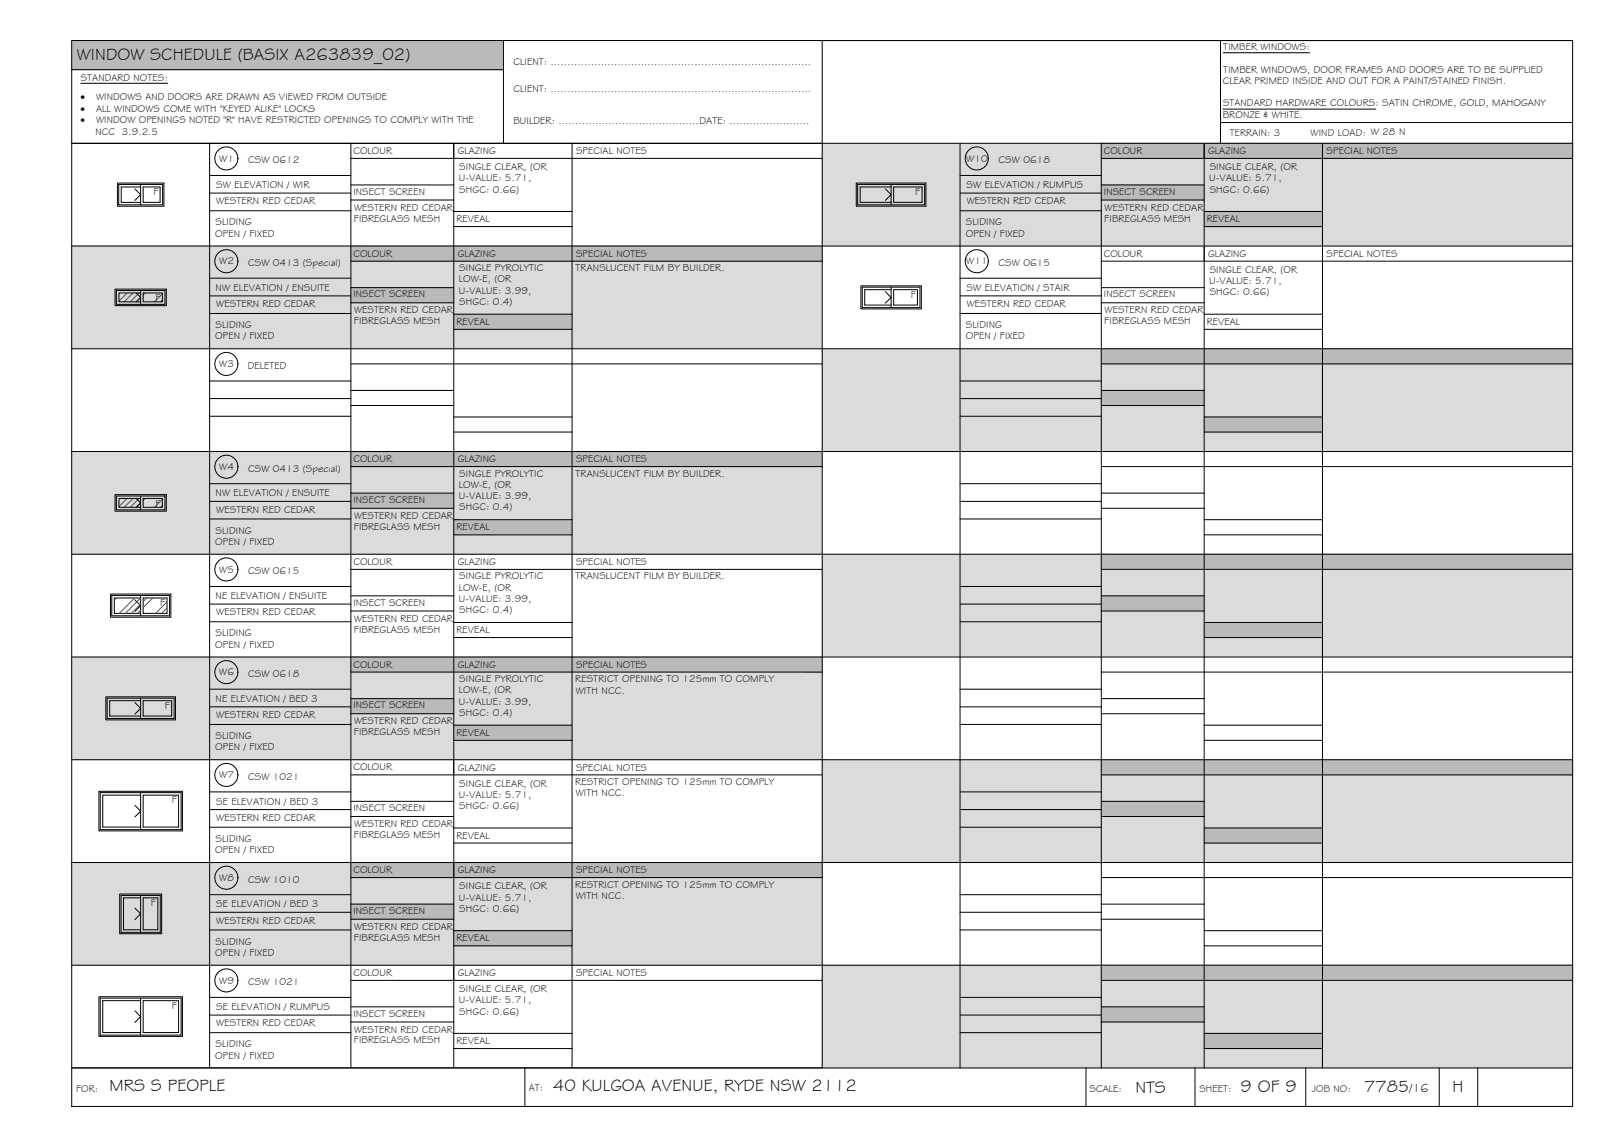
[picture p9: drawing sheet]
<svg xmlns="http://www.w3.org/2000/svg" width="420mm" height="297mm" viewBox="0 0 420 297" stroke-linecap="round" stroke-linejoin="round" font-family="sans-serif">
<!-- layer: WINDOW SCHEDULE HATCH -->
<g fill="#dbdbdb" stroke="#dbdbdb" stroke-width=".26">
<path d="M213.6 37.2l195 26.7v-26.7zM213.6 37.2l195 26.7h-195z"/>
<path d="M18.7 63.9l194.9 26.7v-26.7zM18.7 63.9l194.9 26.7h-194.9z"/>
<path d="M213.6 90.6l195 26.7v-26.7zM213.6 90.6l195 26.7h-195z"/>
<path d="M18.7 117.3l194.9 26.7v-26.7zM18.7 117.3l194.9 26.7h-194.9z"/>
<path d="M213.6 144l195 26.7v-26.7zM213.6 144l195 26.7h-195z"/>
<path d="M18.7 170.7l194.9 26.7v-26.7zM18.7 170.7l194.9 26.7h-194.9z"/>
<path d="M213.6 197.4l195 26.7v-26.7zM213.6 197.4l195 26.7h-195z"/>
<path d="M18.7 224.1l194.9 26.7v-26.7zM18.7 224.1l194.9 26.7h-194.9z"/>
<path d="M213.6 250.8l195 26.8v-26.8zM213.6 250.8l195 26.8h-195z"/>
</g>
<g fill="#bababa" stroke="#bababa" stroke-width=".26">
<path d="M18.6 10.5l112.2 7.6v-7.6zM18.6 10.5l112.2 7.6h-112.2z"/>
<path d="M286.2 37.2l122.4 4v-4zM286.2 37.2l122.4 4h-122.4z"/>
<path d="M286.2 48.1l26.7 3.9v-3.9zM286.2 48.1l26.7 3.9h-26.7z"/>
<path d="M312.9 55l30.7 3.9v-3.9zM312.9 55l30.7 3.9h-30.7z"/>
<path d="M91.2 63.9l122.4 4v-4zM91.2 63.9l122.4 4h-122.4z"/>
<path d="M91.2 74.8l26.7 3.9v-3.9zM91.2 74.8l26.7 3.9h-26.7z"/>
<path d="M117.9 81.7l30.7 3.9v-3.9zM117.9 81.7l30.7 3.9h-30.7z"/>
<path d="M286.2 90.6l122.4 4v-4zM286.2 90.6l122.4 4h-122.4z"/>
<path d="M286.2 101.5l26.7 3.9v-3.9zM286.2 101.5l26.7 3.9h-26.7z"/>
<path d="M312.9 108.4l30.7 3.9v-3.9zM312.9 108.4l30.7 3.9h-30.7z"/>
<path d="M91.2 117.3l122.4 4v-4zM91.2 117.3l122.4 4h-122.4z"/>
<path d="M91.2 128.2l26.7 3.9v-3.9zM91.2 128.2l26.7 3.9h-26.7z"/>
<path d="M117.9 135.1l30.7 3.9v-3.9zM117.9 135.1l30.7 3.9h-30.7z"/>
<path d="M286.2 144l122.4 4v-4zM286.2 144l122.4 4h-122.4z"/>
<path d="M286.2 154.8l26.7 4v-4zM286.2 154.8l26.7 4h-26.7z"/>
<path d="M312.9 161.8l30.7 3.9v-3.9zM312.9 161.8l30.7 3.9h-30.7z"/>
<path d="M91.2 170.7l122.4 4v-4zM91.2 170.7l122.4 4h-122.4z"/>
<path d="M91.2 181.6l26.7 3.9v-3.9zM91.2 181.6l26.7 3.9h-26.7z"/>
<path d="M117.9 188.5l30.7 3.9v-3.9zM117.9 188.5l30.7 3.9h-30.7z"/>
<path d="M286.2 197.4l122.4 4v-4zM286.2 197.4l122.4 4h-122.4z"/>
<path d="M286.2 208.3l26.7 3.9v-3.9zM286.2 208.3l26.7 3.9h-26.7z"/>
<path d="M312.9 215.2l30.7 3.9v-3.9zM312.9 215.2l30.7 3.9h-30.7z"/>
<path d="M91.2 224.1l122.4 4v-4zM91.2 224.1l122.4 4h-122.4z"/>
<path d="M91.2 235l26.7 3.9v-3.9zM91.2 235l26.7 3.9h-26.7z"/>
<path d="M117.9 241.9l30.7 3.9v-3.9zM117.9 241.9l30.7 3.9h-30.7z"/>
<path d="M286.2 250.8l122.4 4v-4zM286.2 250.8l122.4 4h-122.4z"/>
<path d="M286.2 261.7l26.7 3.9v-3.9zM286.2 261.7l26.7 3.9h-26.7z"/>
<path d="M312.9 268.6l30.7 3.9v-3.9zM312.9 268.6l30.7 3.9h-30.7z"/>
</g>
<!-- layer: BORDER -->
<g fill="none" stroke="#000" stroke-width=".26">
<path d="M18.6 10.5h390v277h-390zM18.6 18.1h112.2M130.8 10.5v26.7M317.1 10.5v26.7M408.6 10.5h-195v267M18.6 37.2h390M54.5 37.2v240.3M91.2 37.2v240.3M117.9 37.2v240.3M148.6 37.2v240.3M249.5 37.2v240.3M286.2 37.2v240.3"/>
<path d="M312.9 37.2v240.3M317.1 31.8h91.5M343.6 37.2v240.3M54.5 45.6h36.7M54.5 50.2h36.7M54.5 54.8h36.7M91.2 41.2h122.4M91.2 48.1h26.7M91.2 52h26.7M117.9 55h30.7M117.9 58.9h30.7M249.5 45.6h36.7"/>
<path d="M249.5 50.2h36.7M249.5 54.8h36.7M286.2 41.2h122.4M286.2 48.1h26.7M286.2 52h26.7M312.9 55h30.7M312.9 58.9h30.7M18.6 63.9h390M54.5 72.3h36.7M54.5 76.9h36.7M91.2 67.9h122.4M91.2 74.8h26.7"/>
<path d="M91.2 78.7h26.7M249.5 72.3h36.7M249.5 76.9h36.7M286.2 67.9h122.4M286.2 74.8h26.7M286.2 78.7h26.7M18.6 90.6h390M54.5 81.5h36.7M54.5 99h36.7M91.2 94.6h122.4M117.9 81.7h30.7M117.9 85.6h30.7"/>
<path d="M249.5 81.5h36.7M249.5 99h36.7M286.2 94.6h122.4M312.9 81.7h30.7M312.9 85.6h30.7M18.6 117.3h390M54.5 103.6h36.7M54.5 108.2h36.7M91.2 101.5h26.7M91.2 105.4h26.7M117.9 108.4h30.7M117.9 112.3h30.7"/>
<path d="M249.5 103.6h36.7M249.5 108.2h36.7M286.2 101.5h26.7M286.2 105.4h26.7M312.9 108.4h30.7M312.9 112.3h30.7M54.5 125.7h36.7M54.5 130.3h36.7M54.5 134.9h36.7M91.2 121.3h122.4M91.2 128.2h26.7M91.2 132.1h26.7"/>
<path d="M117.9 135.1h30.7M117.9 139h30.7M249.5 125.7h36.7M249.5 130.3h36.7M249.5 134.9h36.7M286.2 121.3h122.4M286.2 128.2h26.7M286.2 132.1h26.7M312.9 135.1h30.7M312.9 139h30.7M18.6 144h390M54.5 152.4h36.7"/>
<path d="M54.5 157h36.7M91.2 148h122.4M91.2 154.8h26.7M91.2 158.8h26.7M249.5 152.4h36.7M249.5 157h36.7M286.2 148h122.4M286.2 154.8h26.7M286.2 158.8h26.7M18.6 170.7h390M54.5 161.6h36.7M54.5 179.1h36.7"/>
<path d="M91.2 174.7h122.4M117.9 161.8h30.7M117.9 165.7h30.7M249.5 161.6h36.7M249.5 179.1h36.7M286.2 174.7h122.4M312.9 161.8h30.7M312.9 165.7h30.7M18.6 197.4h390M54.5 183.7h36.7M54.5 188.3h36.7M91.2 181.6h26.7"/>
<path d="M91.2 185.5h26.7M117.9 188.5h30.7M117.9 192.4h30.7M249.5 183.7h36.7M249.5 188.3h36.7M286.2 181.6h26.7M286.2 185.5h26.7M312.9 188.5h30.7M312.9 192.4h30.7M54.5 205.8h36.7M54.5 210.4h36.7M54.5 215h36.7"/>
<path d="M91.2 201.4h122.4M91.2 208.3h26.7M91.2 212.2h26.7M117.9 215.2h30.7M117.9 219.1h30.7M249.5 205.8h36.7M249.5 210.4h36.7M249.5 215h36.7M286.2 201.4h122.4M286.2 208.3h26.7M286.2 212.2h26.7M312.9 215.2h30.7"/>
<path d="M312.9 219.1h30.7M18.6 224.1h390M54.5 232.5h36.7M54.5 237.1h36.7M91.2 228.1h122.4M91.2 235h26.7M91.2 238.9h26.7M249.5 232.5h36.7M249.5 237.1h36.7M286.2 228.1h122.4M286.2 235h26.7M286.2 238.9h26.7"/>
<path d="M18.6 250.8h390M54.5 241.7h36.7M54.5 259.2h36.7M91.2 254.8h122.4M117.9 241.9h30.7M117.9 245.8h30.7M249.5 241.7h36.7M249.5 259.2h36.7M286.2 254.8h122.4M312.9 241.9h30.7M312.9 245.8h30.7M18.6 277.5h390"/>
<path d="M54.5 263.8h36.7M54.5 268.4h36.7M91.2 261.7h26.7M91.2 265.6h26.7M117.9 268.6h30.7M117.9 272.5h30.7M136.4 277.5v10M249.5 263.8h36.7M249.5 268.4h36.7M282.2 277.5v10M286.2 261.7h26.7M286.2 265.6h26.7"/>
<path d="M310.5 277.5v10M312.9 268.6h30.7M312.9 272.5h30.7M339.3 277.5v10M374 277.5v10M384 277.5v10"/>
</g>
<!-- layer: TEXT -->
<path d="M317.9 13.7h22.4M21 21.6h22.6M117.9 37.5v3.7M312.9 37.5v3.7M317.8 28.4h39.6M312.9 64.2v3.7M117.9 197.7v3.7M117.9 224.4v3.7M117.9 251.1v3.7" fill="none" stroke="#000" stroke-width=".26"/>
<!-- layer: WINDOWS -->
<g fill="none" stroke="#000" stroke-width=".26">
<path d="M30.8 47.9h11.5v5.3h-11.5zM35.1 49.1l1.4 1.5-1.4 1.5M36.5 47.9v5.3M36.5 48.6h-5v4h5M37.2 48.6h4.4v4h-4.4zM222.8 47.9h17.4v5.3h-17.4zM230 49.1l1.5 1.5-1.5 1.5M231.5 48.6h-8v4h8M231.5 47.9v5.3M232.2 48.6h7.4v4h-7.4zM30.3 75.5h12.5v3.6h-12.5zM35.4 76.1l1.1 1.2-1.1 1.1"/>
<path d="M36.5 76.1h-5.6v2.3h5.6M36.5 75.5v3.6M37.2 76.1h5v2.3h-5zM224.1 74.6h14.9v5.3h-14.9zM230 75.8l1.5 1.5-1.5 1.5M231.5 74.6v5.3M231.5 75.3h-6.8v4h6.8M232.2 75.3h6.2v4h-6.2zM30.3 128.9h12.5v3.6h-12.5zM35.4 129.5l1.1 1.2-1.1 1.1M36.5 129.5h-5.6v2.3h5.6M36.5 128.9v3.6"/>
<path d="M37.2 129.5h5v2.3h-5zM29 154.7h15.1v5.3h-15.1zM35.1 155.9l1.4 1.5-1.4 1.5M36.5 154.7v5.3M36.5 155.4h-6.8v4h6.8M37.2 155.4h6.2v4h-6.2zM27.8 181.4h17.4v5.3h-17.4zM35.1 182.6l1.4 1.5-1.4 1.5M36.5 181.4v5.3M36.5 182.1h-8v4h8M37.2 182.1h7.4v4h-7.4zM26 206h21.1v9.6h-21.1z"/>
<path d="M35.1 209.3l1.4 1.5-1.4 1.5M36.5 206.6h-9.8v8.3h9.8M36.5 206v9.6M37.2 206.6h9.2v8.3h-9.2zM31.5 232.7h10.1v9.6h-10.1zM35.1 236l1.4 1.5-1.4 1.5M36.5 232.7v9.6M36.5 233.3h-4.4v8.3h4.4M37.2 233.3h3.8v8.3h-3.8zM26 259.4h21.1v9.6h-21.1zM36.5 259.4v9.6M35.1 262.7l1.4 1.5-1.4 1.5"/>
<path d="M36.5 260h-9.8v8.3h9.8M37.2 260h9.2v8.3h-9.2z"/>
<circle cx="58.8" cy="41.2" r="3"/>
<circle cx="253.8" cy="41.2" r="3"/>
<circle cx="58.8" cy="67.9" r="3"/>
<circle cx="253.8" cy="67.9" r="3"/>
<circle cx="58.8" cy="94.6" r="3"/>
<circle cx="58.8" cy="121.3" r="3"/>
<circle cx="58.8" cy="148" r="3"/>
<circle cx="58.8" cy="174.7" r="3"/>
<circle cx="58.8" cy="201.4" r="3"/>
<circle cx="58.8" cy="228.1" r="3"/>
<circle cx="58.8" cy="254.8" r="3"/>
</g>
<!-- layer: NEWWORK -->
<path d="M30.5 47.6h12.1v6h-12.1zM222.5 47.6h18.1v6h-18.1zM29.9 75.1h13.3v4.3h-13.3zM223.7 74.3h15.7v6h-15.7zM29.9 128.5h13.3v4.3h-13.3zM28.7 154.4h15.7v6h-15.7zM27.5 181.1h18.1v6h-18.1zM25.7 205.6h21.7v10.3h-21.7zM31.1 232.3h10.9v10.3h-10.9zM25.7 259h21.7v10.3h-21.7z" fill="none" stroke="#000" stroke-width=".26"/>
<!-- layer: HATCH -->
<g fill="none" stroke="#545454" stroke-width=".26">
<path d="M33 76.1l-2.1 2.1M34.6 76.1l-2.3 2.3M36.1 76.1l-2.2 2.3M36.5 77.3l-1.1 1.1M37.7 76.1l-.5 .6M42.2 76.4l-2.1 2M42.2 77.9l-.5 .5M33 129.5l-2.1 2.1M34.6 129.5l-2.3 2.3M36.1 129.5l-2.2 2.3M36.5 130.7l-1.1 1.1M37.7 129.5l-.5 .6"/>
<path d="M42.2 129.8l-2.1 2M42.2 131.3l-.5 .5M30.3 155.4l-.6 .6M35 155.4l-4 4M36.5 155.4l-3.9 4M36.5 157l-2.4 2.4M36.5 158.6l-.8 .8M38.1 155.4l-.9 .9M39.7 155.4l-2.5 2.5M43.4 156.4l-3 3M43.4 158l-1.4 1.4"/>
</g>
<g font-size="4.5">
<text x="20" y="15.5">WINDOW SCHEDULE (BASIX A263839_02)</text>
<text x="28.4" y="283.6">MRS S PEOPLE</text>
<text x="143.8" y="283.6">40 KULGOA AVENUE, RYDE NSW 2112</text>
<text x="295" y="284.2">NTS</text>
<text x="322.4" y="283.9">9 OF 9</text>
<text x="354.4" y="283.8">7785</text>
<text x="377.4" y="283.7">H</text>
</g>
<text font-size="3.2" x="366.3" y="283.8">/16</text>
<g font-size="2.6">
<text x="133.4" y="16.8">CLIENT: ..............................................................................</text>
<text x="317.9" y="13">TIMBER WINDOWS:</text>
<text x="21" y="20.9">STANDARD NOTES:</text>
<text x="133.4" y="23.9">CLIENT: ..............................................................................</text>
<text x="317.7" y="21.8">CLEAR PRIMED INSIDE AND OUT FOR A PAINT/STAINED FINISH.</text>
<text x="317.9" y="18.9">TIMBER WINDOWS, DOOR FRAMES AND DOORS ARE TO BE SUPPLIED</text>
<text x="20.9" y="26">·</text>
<text x="20.9" y="29">·</text>
<text x="25" y="26">WINDOWS AND DOORS ARE DRAWN AS VIEWED FROM OUTSIDE</text>
<text x="25" y="29">ALL WINDOWS COME WITH &quot;KEYED ALIKE&quot; LOCKS</text>
<text x="317.8" y="27.7">STANDARD HARDWARE COLOURS: SATIN CHROME, GOLD, MAHOGANY</text>
<text x="20.9" y="32">·</text>
<text x="24.8" y="35">NCC 3.9.2.5</text>
<text x="25" y="32">WINDOW OPENINGS NOTED &quot;R&quot; HAVE RESTRICTED OPENINGS TO COMPLY WITH THE</text>
<text x="133.4" y="32.2">BUILDER: ..........................................DATE: ........................</text>
<text x="317.7" y="30.6">BRONZE &amp; WHITE.</text>
<text x="319.6" y="35.3">TERRAIN: 3</text>
<text x="340.6" y="35.3">WIND LOAD: W 28 N</text>
<text x="56.9" y="42">W1</text>
<text x="91.8" y="40">COLOUR</text>
<text x="118.9" y="40">GLAZING</text>
<text x="149.7" y="40.1">SPECIAL NOTES</text>
<text x="251.1" y="42">W10</text>
<text x="286.8" y="40">COLOUR</text>
<text x="313.9" y="40">GLAZING</text>
<text x="344.7" y="40.1">SPECIAL NOTES</text>
<text x="64.5" y="42.5">CSW 0612</text>
<text x="119.2" y="47.1">U-VALUE: 5.71,</text>
<text x="119.3" y="44.2">SINGLE CLEAR, (OR</text>
<text x="259.5" y="42.5">CSW 0618</text>
<text x="314.2" y="47.1">U-VALUE: 5.71,</text>
<text x="314.3" y="44.2">SINGLE CLEAR, (OR</text>
<text x="39.8" y="50.6">F</text>
<text x="56.2" y="48.9">SW ELEVATION / WIR</text>
<text x="56.2" y="53.1">WESTERN RED CEDAR</text>
<text x="91.8" y="50.6">INSECT SCREEN</text>
<text x="119.3" y="50.1">SHGC: 0.66)</text>
<text x="237.8" y="50.6">F</text>
<text x="251.2" y="48.9">SW ELEVATION / RUMPUS</text>
<text x="251.2" y="53.1">WESTERN RED CEDAR</text>
<text x="286.8" y="50.6">INSECT SCREEN</text>
<text x="314.3" y="50.1">SHGC: 0.66)</text>
<text x="56" y="58.6">SLIDING</text>
<text x="91.9" y="57.6">FIBREGLASS MESH</text>
<text x="92" y="54.7">WESTERN RED CEDAR</text>
<text x="118.6" y="57.8">REVEAL</text>
<text x="251" y="58.6">SLIDING</text>
<text x="286.9" y="57.6">FIBREGLASS MESH</text>
<text x="287" y="54.7">WESTERN RED CEDAR</text>
<text x="313.6" y="57.8">REVEAL</text>
<text x="56" y="61.5">OPEN / FIXED</text>
<text x="250.9" y="61.5">OPEN / FIXED</text>
<text x="56.9" y="68.7">W2</text>
<text x="64.5" y="69.2">CSW 0413 (Special)</text>
<text x="91.8" y="66.7">COLOUR</text>
<text x="118.9" y="66.8">GLAZING</text>
<text x="119.3" y="70.5">SINGLE PYROLYTIC</text>
<text x="149.5" y="70.5">TRANSLUCENT FILM BY BUILDER.</text>
<text x="149.7" y="66.8">SPECIAL NOTES</text>
<text x="251.1" y="68.7">W11</text>
<text x="259.5" y="69.2">CSW 0615</text>
<text x="286.8" y="66.7">COLOUR</text>
<text x="313.9" y="66.8">GLAZING</text>
<text x="314.3" y="70.9">SINGLE CLEAR, (OR</text>
<text x="344.7" y="66.8">SPECIAL NOTES</text>
<text x="56" y="75.6">NW ELEVATION / ENSUITE</text>
<text x="91.8" y="77.3">INSECT SCREEN</text>
<text x="119.2" y="73.4">LOW-E, (OR</text>
<text x="119.2" y="76.3">U-VALUE: 3.99,</text>
<text x="236.6" y="77.3">F</text>
<text x="251.2" y="75.6">SW ELEVATION / STAIR</text>
<text x="286.8" y="77.3">INSECT SCREEN</text>
<text x="314.2" y="73.8">U-VALUE: 5.71,</text>
<text x="314.3" y="76.8">SHGC: 0.66)</text>
<text x="40.4" y="78.4">F</text>
<text x="56.2" y="79.8">WESTERN RED CEDAR</text>
<text x="92" y="81.4">WESTERN RED CEDAR</text>
<text x="119.3" y="79.3">SHGC: 0.4)</text>
<text x="251.2" y="79.8">WESTERN RED CEDAR</text>
<text x="287" y="81.4">WESTERN RED CEDAR</text>
<text x="56" y="88.2">OPEN / FIXED</text>
<text x="56" y="85.3">SLIDING</text>
<text x="91.9" y="84.3">FIBREGLASS MESH</text>
<text x="118.6" y="84.5">REVEAL</text>
<text x="250.9" y="88.2">OPEN / FIXED</text>
<text x="251" y="85.3">SLIDING</text>
<text x="286.9" y="84.3">FIBREGLASS MESH</text>
<text x="313.6" y="84.5">REVEAL</text>
<text x="56.9" y="95.4">W3</text>
<text x="64.4" y="95.8">DELETED</text>
<text x="56.9" y="122.1">W4</text>
<text x="64.5" y="122.5">CSW 0413 (Special)</text>
<text x="91.8" y="120.1">COLOUR</text>
<text x="118.9" y="120.2">GLAZING</text>
<text x="119.3" y="123.9">SINGLE PYROLYTIC</text>
<text x="149.5" y="123.9">TRANSLUCENT FILM BY BUILDER.</text>
<text x="149.7" y="120.2">SPECIAL NOTES</text>
<text x="40.4" y="131.8">F</text>
<text x="56" y="129">NW ELEVATION / ENSUITE</text>
<text x="91.8" y="130.7">INSECT SCREEN</text>
<text x="119.2" y="126.8">LOW-E, (OR</text>
<text x="119.2" y="129.7">U-VALUE: 3.99,</text>
<text x="56.2" y="133.2">WESTERN RED CEDAR</text>
<text x="91.9" y="137.7">FIBREGLASS MESH</text>
<text x="92" y="134.8">WESTERN RED CEDAR</text>
<text x="118.6" y="137.9">REVEAL</text>
<text x="119.3" y="132.6">SHGC: 0.4)</text>
<text x="56" y="141.6">OPEN / FIXED</text>
<text x="56" y="138.7">SLIDING</text>
<text x="56.9" y="148.8">W5</text>
<text x="64.5" y="149.3">CSW 0615</text>
<text x="91.8" y="146.8">COLOUR</text>
<text x="118.9" y="146.8">GLAZING</text>
<text x="149.7" y="146.9">SPECIAL NOTES</text>
<text x="56" y="155.7">NE ELEVATION / ENSUITE</text>
<text x="119.2" y="153.5">LOW-E, (OR</text>
<text x="119.3" y="150.6">SINGLE PYROLYTIC</text>
<text x="149.5" y="150.6">TRANSLUCENT FILM BY BUILDER.</text>
<text x="41.6" y="157.4">F</text>
<text x="56.2" y="159.9">WESTERN RED CEDAR</text>
<text x="91.8" y="157.4">INSECT SCREEN</text>
<text x="92" y="161.5">WESTERN RED CEDAR</text>
<text x="119.2" y="156.4">U-VALUE: 3.99,</text>
<text x="119.3" y="159.4">SHGC: 0.4)</text>
<text x="56" y="165.4">SLIDING</text>
<text x="91.9" y="164.4">FIBREGLASS MESH</text>
<text x="118.6" y="164.6">REVEAL</text>
<text x="56" y="168.3">OPEN / FIXED</text>
<text x="91.8" y="173.5">COLOUR</text>
<text x="118.9" y="173.6">GLAZING</text>
<text x="149.7" y="173.6">SPECIAL NOTES</text>
<text x="56.9" y="175.5">W6</text>
<text x="64.5" y="176">CSW 0618</text>
<text x="119.3" y="177.3">SINGLE PYROLYTIC</text>
<text x="149.5" y="177.3">RESTRICT OPENING TO 125mm TO COMPLY</text>
<text x="42.9" y="184.1">F</text>
<text x="56" y="182.4">NE ELEVATION / BED 3</text>
<text x="91.8" y="184.1">INSECT SCREEN</text>
<text x="119.2" y="180.2">LOW-E, (OR</text>
<text x="119.2" y="183.1">U-VALUE: 3.99,</text>
<text x="149.6" y="180.2">WITH NCC.</text>
<text x="56.2" y="186.6">WESTERN RED CEDAR</text>
<text x="91.9" y="191.1">FIBREGLASS MESH</text>
<text x="92" y="188.2">WESTERN RED CEDAR</text>
<text x="118.6" y="191.3">REVEAL</text>
<text x="119.3" y="186">SHGC: 0.4)</text>
<text x="56" y="195">OPEN / FIXED</text>
<text x="56" y="192.1">SLIDING</text>
<text x="56.9" y="202.2">W7</text>
<text x="64.5" y="202.7">CSW 1021</text>
<text x="91.8" y="200.2">COLOUR</text>
<text x="118.9" y="200.3">GLAZING</text>
<text x="149.5" y="204">RESTRICT OPENING TO 125mm TO COMPLY</text>
<text x="149.7" y="200.3">SPECIAL NOTES</text>
<text x="44.6" y="208.7">F</text>
<text x="56.2" y="209.1">SE ELEVATION / BED 3</text>
<text x="119.2" y="207.3">U-VALUE: 5.71,</text>
<text x="119.3" y="204.4">SINGLE CLEAR, (OR</text>
<text x="149.6" y="206.9">WITH NCC.</text>
<text x="56.2" y="213.3">WESTERN RED CEDAR</text>
<text x="91.8" y="210.8">INSECT SCREEN</text>
<text x="92" y="214.9">WESTERN RED CEDAR</text>
<text x="119.3" y="210.3">SHGC: 0.66)</text>
<text x="56" y="221.7">OPEN / FIXED</text>
<text x="56" y="218.8">SLIDING</text>
<text x="91.9" y="217.8">FIBREGLASS MESH</text>
<text x="118.6" y="218">REVEAL</text>
<text x="91.8" y="226.9">COLOUR</text>
<text x="118.9" y="227">GLAZING</text>
<text x="149.7" y="227">SPECIAL NOTES</text>
<text x="56.9" y="228.9">W8</text>
<text x="64.5" y="229.4">CSW 1010</text>
<text x="119.3" y="231.1">SINGLE CLEAR, (OR</text>
<text x="149.5" y="230.7">RESTRICT OPENING TO 125mm TO COMPLY</text>
<text x="149.6" y="233.6">WITH NCC.</text>
<text x="39.2" y="235.4">F</text>
<text x="56.2" y="235.8">SE ELEVATION / BED 3</text>
<text x="91.8" y="237.5">INSECT SCREEN</text>
<text x="119.2" y="234">U-VALUE: 5.71,</text>
<text x="119.3" y="237">SHGC: 0.66)</text>
<text x="56" y="245.5">SLIDING</text>
<text x="56.2" y="240">WESTERN RED CEDAR</text>
<text x="91.9" y="244.5">FIBREGLASS MESH</text>
<text x="92" y="241.6">WESTERN RED CEDAR</text>
<text x="118.6" y="244.7">REVEAL</text>
<text x="56" y="248.4">OPEN / FIXED</text>
<text x="56.9" y="255.6">W9</text>
<text x="64.5" y="256.1">CSW 1021</text>
<text x="91.8" y="253.6">COLOUR</text>
<text x="118.9" y="253.7">GLAZING</text>
<text x="119.3" y="257.8">SINGLE CLEAR, (OR</text>
<text x="149.7" y="253.7">SPECIAL NOTES</text>
<text x="44.6" y="262.1">F</text>
<text x="56.2" y="262.5">SE ELEVATION / RUMPUS</text>
<text x="119.2" y="260.7">U-VALUE: 5.71,</text>
<text x="119.3" y="263.7">SHGC: 0.66)</text>
<text x="56.2" y="266.7">WESTERN RED CEDAR</text>
<text x="91.8" y="264.2">INSECT SCREEN</text>
<text x="92" y="268.3">WESTERN RED CEDAR</text>
<text x="56" y="275.1">OPEN / FIXED</text>
<text x="56" y="272.2">SLIDING</text>
<text x="91.9" y="271.2">FIBREGLASS MESH</text>
<text x="118.6" y="271.4">REVEAL</text>
<text x="19.8" y="283.7">FOR:</text>
<text x="137.4" y="283.6">AT:</text>
<text x="283.1" y="283.9">SCALE:</text>
<text x="311.6" y="283.9">SHEET:</text>
<text x="340.9" y="283.9">JOB NO:</text>
</g>
</svg>
